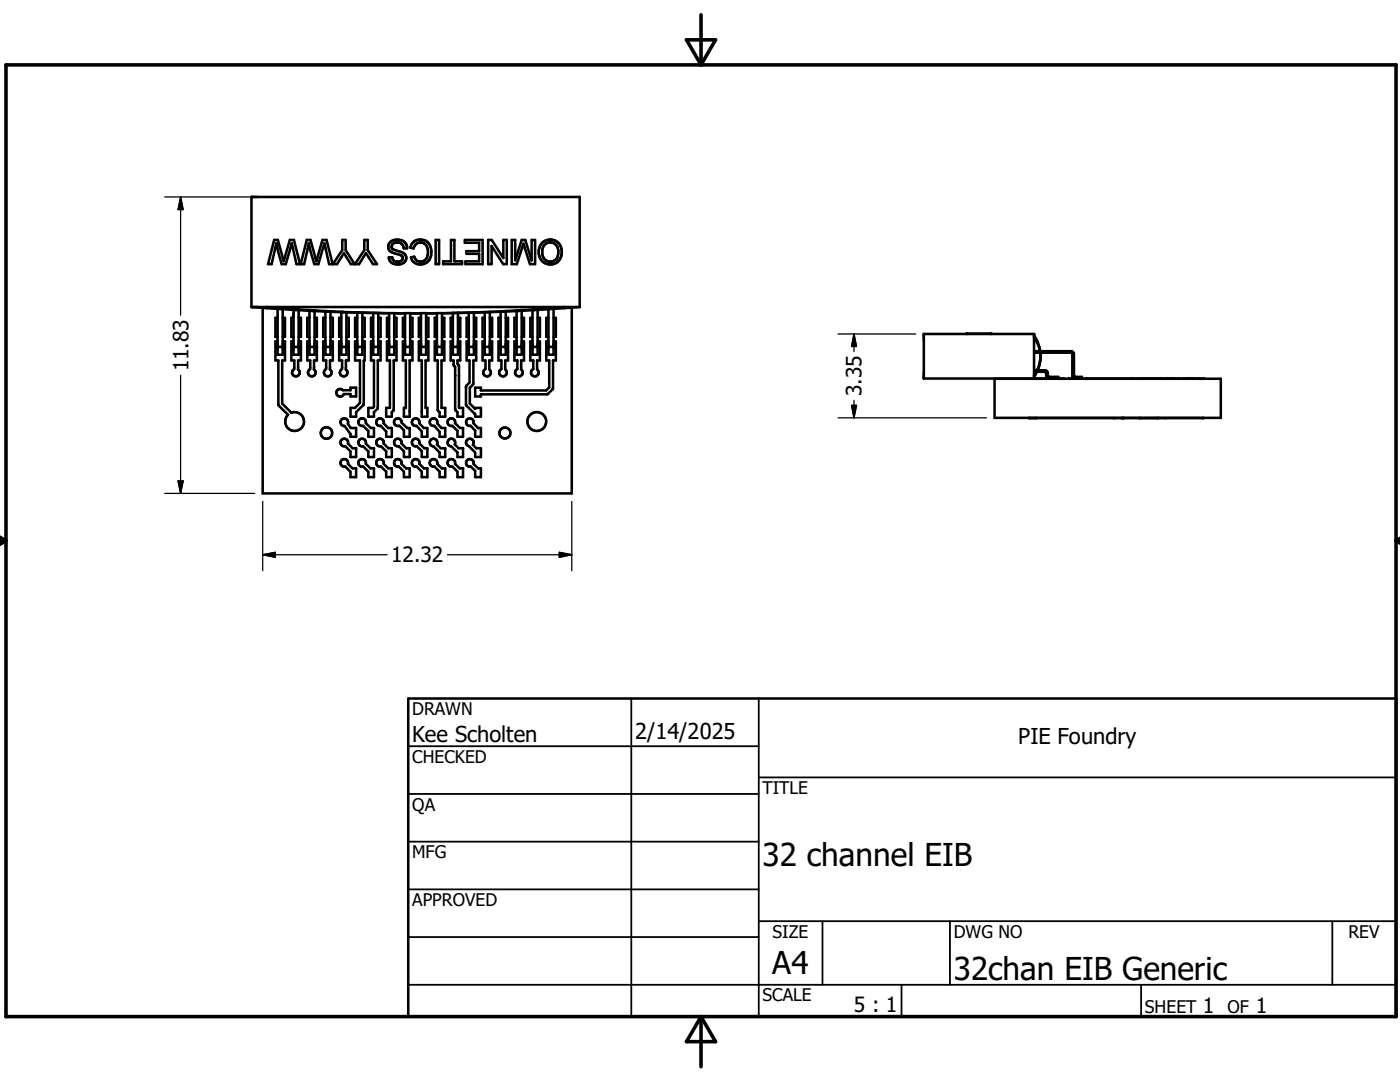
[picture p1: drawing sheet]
<svg xmlns="http://www.w3.org/2000/svg" width="279mm" height="216mm" viewBox="0 0 279 216" stroke-linecap="round" stroke-linejoin="round" font-family="sans-serif">
<g fill="none" stroke="#000" stroke-width=".51">
<path d="M54.7 47.9h.8l1.1 4.2 1.2-4.2h.9l1.2 4.8h-.7l-1-4.2-1.2 4.2h-.8l-1.1-4.2-.9 4.2h-.7zM61.2 47.9h.8l1.1 4.2 1.3-4.2h.8l1.2 4.8h-.7l-1-4.2-1.2 4.2h-.8l-1.1-4.2-.9 4.2h-.7zM68.3 47.9h.7v2l1.8 2.8h-.8l-1.4-2.2-1.3 2.2h-.9l1.9-2.8zM72.7 47.9h.7v2l1.8 2.8h-.8l-1.4-2.2-1.3 2.2h-.9l1.9-2.8zM77.9 48.3a1.98 1.98 0 0 1 2.1-.4 1.98 1.98 0 0 1 1.2 1.7h-.6a1.25 1.25 0 0 0-1.1-1.2 1.25 1.25 0 0 0-1.3 .8l.1 .4 .4 .3a3.6 3.6 0 0 1 2.3 1.1 1.3 1.3 0 0 1-1.3 1.8 1.76 1.76 0 0 1-1.9-.7l-.2-.8h.7a1.1 1.1 0 0 0 1 .9 1.1 1.1 0 0 0 1.1-.7l-.3-.5-.8-.3a1.85 1.85 0 0 1-1.8-1.3v-.5zM82.3 48.5a2.18 2.18 0 0 1 2.6-.5 2.18 2.18 0 0 1 1.2 2.3 2.14 2.14 0 0 1-1.5 2.3 2.14 2.14 0 0 1-2.5-.9l-.1-.3 .7-.2a1.39 1.39 0 0 0 1.6 1 1.39 1.39 0 0 0 1.1-1.5 1.76 1.76 0 0 0-1.3-2.3 1.37 1.37 0 0 0-1.6 1.2l-.6-.2zM86.9 47.9h.7v4.8h-.7zM90 47.9h.7v4.2h1.5v.6h-3.8v-.6h1.6zM92.8 47.9h3.5v4.8h-3.4v-.6h2.7v-1.5h-2.5v-.5h2.5v-1.7h-2.8zM97.4 47.9h.7l2.4 3.6v-3.6h.6v4.8h-.7l-2.3-3.6v3.6h-.7zM102.1 47.9h.7v4.1l1.3-4.1h.7l1.3 4.1v-4.1h.7v4.8h-1l-1.3-4.1-1.4 4.1h-1zM108.3 48.4a2.38 2.38 0 0 1 3-.1 2.38 2.38 0 0 1 .7 2.9 2.33 2.33 0 0 1-3 1.4 2.33 2.33 0 0 1-1.4-3l.3-.7z"/>
<path d="M108.8 48.7a1.67 1.67 0 0 1 2 0 1.67 1.67 0 0 1 .6 1.9 1.62 1.62 0 0 1-1.7 1.6 1.62 1.62 0 0 1-1.5-1.9l.1-.9zM50.2 61.3v-22h65.5v22M50.2 61.3h65.5M50.2 61.3l3 .2a376.7 376.7 0 0 0 21.3 1M53.2 61.3l12.2 .8 12.3 .4h-2.2M55.4 61.6v9.2h1v-9.1M55.4 69.2h1M55.4 68.1h-.4v3.8h.6v8.9l1.9 2a1.88 1.88 0 0 0 .5 3 1.88 1.88 0 0 0 2.7-1.6 1.88 1.88 0 0 0-2.5-1.8l-1.9-1.9v-8.6h.6v-3.8h-.5M55.4 63.4h-.4v3.8h.4M56.4 63.4h.5v3.8h-.5M58.6 61.8v9h1v-8.9M58.6 69.2h1"/>
<path d="M58.6 68.1h-.4v3.8h.5v1.8a.76 .76 0 0 0-.3 1.1 .76 .76 0 0 0 1.2 .1 .76 .76 0 0 0-.1-1.2v-1.8h.6v-3.8h-.5M58.6 62.5l-.1 .9h-.3v3.8h.4M58.9 61.8l.1 .1M59.6 63.4h.5v3.8h-.5M61.8 62v8.8h1v-8.7M61.8 69.2h1M61.8 68.1h-.5v3.8h.6v1.8a.76 .76 0 0 0-.3 1.1 .76 .76 0 0 0 1.2 .1 .76 .76 0 0 0-.1-1.2v-1.8h.5v-3.8h-.4M61.8 63.4h-.5v3.8h.5M62.8 63.4h.4v3.8h-.4M64.9 62.2v8.6h1.1v-8.6M64.9 69.2h1.1M64.9 68.1h-.4v3.8h.6v1.8a.76 .76 0 0 0-.3 1.1 .76 .76 0 0 0 1.2 .1 .76 .76 0 0 0-.2-1.2l.1-1.8h.5v-3.8h-.4"/>
<path d="M64.9 63.4h-.4v3.8h.4M66 63.4h.4v3.8h-.4M67.3 77.8l.6-.2 .6 .3h1.5v-.5h1.1v1.7h-1.1v-.5h-1.4a.77 .77 0 0 1-1.1 .4 .77 .77 0 0 1-.2-1.2zM68.1 62.3v8.5h1v-8.5M68.1 69.2h1M68.1 68.1h-.4v3.8h.6l-.1 1.8a.76 .76 0 0 0-.2 1.1 .76 .76 0 0 0 1.1 .1 .76 .76 0 0 0-.1-1.2v-1.8h.6v-3.8h-.5M68.1 63.4h-.4v3.8h.4M69.1 63.4h.5v3.8h-.5M71.3 62.4v8.4h1v-8.4M71.3 69.2h1M71.3 63.4h-.4v3.8h.4M71.3 68.1h-.4v3.8h.9v8.5l-1 1h-.8v1.7h1.1v-.9l1.5-1.5v-8.8h.2v-3.8h-.5"/>
<path d="M72.3 63.4h.5v3.8h-.5M74.5 62.5v8.3h1v-8.3M74.5 69.2h1M74.5 62.5h1M74.5 63.4h-.5v3.8h.5M74.5 68.1h-.5v3.8h.6v9.3l-.2 .2h-.9v1.7h1.1v-.9l.8-.9v-9.4h.6v-3.8h-.5M75.5 63.4h.5v3.8h-.5M77.7 62.5h1v8.3h-1zM77.7 69.2h1M77.7 68.1h-.5v3.8h.6v9.5h-.7v1.7h1.1v-.9l.4-.5v-9.8h.5v-3.8h-.4M77.7 63.4h-.5v3.8h.5M78.7 62.5h2.1"/>
<path d="M78.7 63.4h.4v3.8h-.4M80.8 62.5h1.1v8.3h-1.1zM80.8 69.2h1.1M80.8 63.4h-.4v3.8h.4M80.8 68.1h-.4v3.8h.6v9.5h-.4v1.7h1.2v-11.2h.5v-3.8h-.4M81.9 62.5h2.1M81.9 63.4h.4v3.8h-.4M84 62.5h1v8.3h-1zM84 69.2h1M84 63.4h-.4v3.8h.4M84 68.1h-.4v3.8h.6v11.2h1.1v-1.7h-.4v-9.5h.6v-3.8h-.5M85 63.4h.5v3.8h-.5"/>
<path d="M87.2 62.5h1v8.3h-1zM87.2 69.2h1M87.2 62.5h-2.2M87.2 63.4h-.4v3.8h.4M87.2 68.1h-.4v3.8h.6v9.9l.3 .4v.9h1.2v-1.7h-.8v-9.5h.6v-3.8h-.5M88.2 63.4h.5v3.8h-.5M90.4 62.5h1v8.3h-1zM90.4 69.2h1M90.4 68.1h-.5v3.8h.6v.9l.3 .4v8.5l.5 .5v.9h1.1v-1.7h-.8v-8.4l-.3-.4v-.7h.6v-3.8h-.5M90.4 63.4h-.5v3.8h.5M91.4 63.4h.5v3.8h-.5M93.6 69.2h1"/>
<path d="M93.6 68.1h-.5v3.8h.6v4.4l-.7 .8v3.7l1.8 1.8v.5h1.2v-1.7h-1.2v.2l-1-1.1v-3.1l.7-.9v-4.6h.5v-3.8h-.4M93.6 63.4h-.5v3.8h.5M94.6 62.4v8.4h-1v-8.4M94.6 63.4h.4v3.8h-.4M96.7 69.2h1.1M96.7 63.4h-.4v3.8h.4M96.7 68.1h-.4v3.8h.6v1.8a.76 .76 0 0 0-.3 1.1 .76 .76 0 0 0 1.1 .1 .76 .76 0 0 0 0-1.2v-1.8h.5v-3.8h-.4M97.8 62.3v8.5h-1.1v-8.5M97.8 63.4h.4v3.8h-.4M99.9 69.2h1M99.9 68.1h-.4v3.8h.6v1.8a.76 .76 0 0 0-.3 1.1 .76 .76 0 0 0 1.1 .1 .76 .76 0 0 0-.1-1.2v-1.8h.6v-3.8h-.5M99.9 63.4h-.4v3.8h.4"/>
<path d="M100.9 62.2v8.6h-1v-8.6M100.9 63.4h.5v3.8h-.5M103.1 69.2h1M103.1 68.1h-.4v3.8h.5v1.8a.76 .76 0 0 0-.3 1.1 .76 .76 0 0 0 1.2 .1 .76 .76 0 0 0-.1-1.2v-1.8h.6v-3.8h-.5M103.1 63.4h-.4v3.8h.4M104.1 62v8.8h-1v-8.7M104.1 63.4h.5v3.8h-.5M106.3 69.2h1M106.3 68.1h-.5v3.8h.6v1.8a.76 .76 0 0 0-.3 1.1 .76 .76 0 0 0 1.2 .1 .76 .76 0 0 0-.1-1.2v-1.8h.6v-3.8h-.5M106.3 63.4h-.5v3.8h.5M107.3 61.8v9h-1v-8.9M107.3 63.4h.5v3.8h-.5"/>
<path d="M109.5 69.2h1M109.5 63.4h-.5v3.8h.5M109.5 68.1h-.5v3.8h.6v5.4l-.6 .6h-13v-.5h-1.2v1.7h1.2v-.4l13.3-.1 1.1-1.2v-5.5h.5v-3.8h-.4M110.5 61.6v9.2h-1v-9.1M110.5 63.4h.4v3.8h-.4M112.7 61.3l-6.1 .4-12.3 .7M114.1 61.4v37.1h-61.7v-37.1M115.7 61.3l-3.1 .2a384.3 384.3 0 0 1-24.4 1h2.2M192.9 66.6h5M193 66.6h.1M197.8 66.6h.1M198.5 75.6h45.1v7.8h-45.1z"/>
<path d="M205.4 75.5v.1M206.4 75.5v-8.9h-22v8.9l27.9 .1M206.4 66.9a7.4 7.4 0 0 1 1.2 3.2 6.3 6.3 0 0 0-1.2-2.7M206.8 75.5v.1M207 74.2l-.6 1M207.5 72.2l-.5 1.7M207.6 70.4v1M207.6 71.4v.4M207.6 71.4l-.1 1.1-.4 1.4M208.5 75.5v.1M209.4 75.5a.84 .84 0 0 1-.6-1.1l-.3-.2h-1.7v-.3l2 .1 .3 .3 .1 .8 2 .1v.3M213.2 75.6h19.1"/>
<path d="M214.6 75.5l-.4-.1-.2-.4v-4.3l-.2-.3h-7v-.3h7.2l.3 .6v4.3l.3 .2h1.3v.3M217.1 75.5v.1M225.8 75.5v.1M227.9 75.5v.1M231.1 75.5v.1M231.8 75.5v.1M232.7 75.6h3.6M234.2 75.5v.1M235.2 75.5v.1M236.8 75.6h3.6M238.3 75.5v.1M239.3 75.5v.1"/>
<path d="M68.2 83.7a.77 .77 0 0 1 1-.1 .77 .77 0 0 1 .2 1l.6 .8h1.1v1.8h-1.1v-.6l-1.2-1.6a.76 .76 0 0 1-.8-.5 .76 .76 0 0 1 .2-.8zM68.2 87.7a.76 .76 0 0 1 .9 0 .76 .76 0 0 1 .3 .8l1 .9h.7v1.8h-1.1v-1.1l-1.1-1.1a.76 .76 0 0 1-.9-.4 .76 .76 0 0 1 .2-.9zM68.2 91.8a.76 .76 0 0 1 .9-.1 .76 .76 0 0 1 .3 .9l1 .9h.7v1.7h-1.1v-1.1l-1.1-1a.76 .76 0 0 1-.9-.4 .76 .76 0 0 1 .2-.9zM71.8 83.6a.76 .76 0 0 1 .9 0 .76 .76 0 0 1 .3 .8l1 1h.6v1.8h-1.1v-1.2l-1-1a.76 .76 0 0 1-.9-.4 .76 .76 0 0 1 .2-1zM71.8 87.7a.76 .76 0 0 1 .9 0 .76 .76 0 0 1 .3 .8l.9 .9h.7v1.8h-1.1v-1.1l-1-1.1a.76 .76 0 0 1-.9-.4 .76 .76 0 0 1 .2-.9zM71.8 91.8a.76 .76 0 0 1 .9-.1 .76 .76 0 0 1 .3 .9l.9 .9h.7v1.7h-1.1v-1.1l-1-1a.76 .76 0 0 1-.9-.4 .76 .76 0 0 1 .2-.9zM75.2 83.8a.77 .77 0 0 1 1-.2 .77 .77 0 0 1 .4 .9l.9 .9h.7v1.8h-1.1v-1.1l-1.1-1.1a.76 .76 0 0 1-.8-.4 .76 .76 0 0 1 0-.8zM75.4 87.7a.76 .76 0 0 1 .9 0 .76 .76 0 0 1 .3 .8l.9 .9h.7v1.8h-1.1v-1.1l-1.1-1.1a.76 .76 0 0 1-.9-.4 .76 .76 0 0 1 .3-.9zM75.4 91.8a.76 .76 0 0 1 .9-.1 .76 .76 0 0 1 .3 .9l.9 .9h.7v1.7h-1.1v-1.1l-1.1-1a.76 .76 0 0 1-.9-.4 .76 .76 0 0 1 .3-.9zM78.9 83.7a.77 .77 0 0 1 .8-.1 .77 .77 0 0 1 .5 .7l1.1 1.1h.5v1.8h-1.2v-1.4l-.9-.9a.76 .76 0 0 1-.9-.2 .76 .76 0 0 1 .1-1zM78.9 87.7a.76 .76 0 0 1 .9 0 .76 .76 0 0 1 .3 .8l1 .9h.7v1.8h-1.2v-1.1l-1-1.1a.76 .76 0 0 1-.9-.4 .76 .76 0 0 1 .2-.9zM78.9 91.8a.76 .76 0 0 1 .9-.1 .76 .76 0 0 1 .3 .9l.9 .9h.8v1.7h-1.2v-1.1l-1-1a.76 .76 0 0 1-.9-.4 .76 .76 0 0 1 .2-.9z"/>
<path d="M82.4 83.8a.77 .77 0 0 1 .9-.2 .77 .77 0 0 1 .4 .9l.9 .9h.7v1.8h-1.1v-1.1l-1.1-1.1a.76 .76 0 0 1-.8-.4 .76 .76 0 0 1 .1-.8zM82.5 87.7a.76 .76 0 0 1 .9 0 .76 .76 0 0 1 .3 .8l1 .9h.6v1.8h-1.1v-1.2l-1-1a.77 .77 0 0 1-.9-.4 .77 .77 0 0 1 .2-.9zM82.5 91.8a.76 .76 0 0 1 .9-.1 .76 .76 0 0 1 .3 .9l.9 .9h.7v1.7h-1.1v-1.1l-1-1a.76 .76 0 0 1-.9-.4 .76 .76 0 0 1 .2-.9zM86.1 87.7a.77 .77 0 0 1 .9 0 .77 .77 0 0 1 .2 1l.8 .7h.9v1.8h-1.2v-.9l-1.2-1.2a.76 .76 0 0 1-.7-.6 .76 .76 0 0 1 .3-.8zM86.1 91.8a.76 .76 0 0 1 .8-.1 .76 .76 0 0 1 .3 .9l1 .9h.7v1.7h-1.2v-1.1l-1-1a.76 .76 0 0 1-.9-.4 .76 .76 0 0 1 .3-.9zM86.1 83.6a.76 .76 0 0 1 .9 0 .76 .76 0 0 1 .2 .9l.9 .9h.8v1.8h-1.2v-1l-1-1.2a.76 .76 0 0 1-.9-.5 .76 .76 0 0 1 .3-.9zM89.5 83.8a.76 .76 0 0 1 .9-.3 .76 .76 0 0 1 .4 .9l1 1h.6v1.8h-1.1v-1.2l-1-1a.77 .77 0 0 1-.9-.3 .77 .77 0 0 1 .1-.9zM89.5 91.9a.76 .76 0 0 1 .9-.2 .76 .76 0 0 1 .4 .9l.9 .9h.7v1.7h-1.1v-1.1l-1-1a.77 .77 0 0 1-.8-.3 .77 .77 0 0 1 0-.9zM89.6 87.7a.77 .77 0 0 1 1 0 .77 .77 0 0 1 .2 1l.7 .7h.9v1.8h-1.1v-.9l-1.3-1.2a.76 .76 0 0 1-.7-.6 .76 .76 0 0 1 .3-.8zM93.1 91.9a.76 .76 0 0 1 1-.2 .76 .76 0 0 1 .4 .9l.9 .9h.6v1.7h-1.2v-1.2l-.8-.9a.77 .77 0 0 1-.9-.3 .77 .77 0 0 1 0-.9zM93.2 83.8a.77 .77 0 0 1 .9-.2 .77 .77 0 0 1 .4 .9l.9 .9h.6v1.8h-1.2v-1.3l-.9-.9a.76 .76 0 0 1-.8-.4 .76 .76 0 0 1 .1-.8zM93.3 87.7a.76 .76 0 0 1 1 0 .76 .76 0 0 1 .1 1.1l.7 .6h.9v1.8h-1.2v-.9l-1.2-1.3a.75 .75 0 0 1-.6-.5 .75 .75 0 0 1 .3-.8z"/>
<path d="M205.4 83.4h34.8M206.8 83.4h.1M223.9 83.4h.1M224.3 83.4h.1M227.4 83.4h.1M231.1 83.4h.1M81.5 139.4h197.1v63.5h-197.1z"/>
<circle cx="65.1" cy="86.4" r="1.14"/>
<circle cx="100.8" cy="86.4" r="1.1"/>
<circle cx="107.1" cy="84.1" r="1.88"/>
</g>
<g fill="#000">
<circle cx="55.3" cy="61.4" r=".25"/>
<circle cx="55.5" cy="61.6" r=".25"/>
<circle cx="56.4" cy="61.5" r=".25"/>
<circle cx="58.6" cy="61.8" r=".25"/>
<circle cx="58.6" cy="61.7" r=".25"/>
<circle cx="59.4" cy="61.7" r=".25"/>
<circle cx="59.6" cy="61.9" r=".25"/>
<circle cx="61.8" cy="62" r=".25"/>
<circle cx="61.8" cy="61.9" r=".25"/>
<circle cx="62.6" cy="61.9" r=".25"/>
<circle cx="62.8" cy="62.1" r=".25"/>
<circle cx="64.9" cy="62.2" r=".25"/>
<circle cx="64.9" cy="62.1" r=".25"/>
<circle cx="66" cy="62.1" r=".25"/>
<circle cx="66" cy="62.2" r=".25"/>
<circle cx="68.1" cy="62.2" r=".25"/>
<circle cx="68.1" cy="62.3" r=".25"/>
<circle cx="69.1" cy="62.3" r=".25"/>
<circle cx="71.3" cy="62.4" r=".25"/>
<circle cx="72.3" cy="62.4" r=".25"/>
<circle cx="90.4" cy="62.5" r=".25"/>
<circle cx="91.4" cy="62.4" r=".25"/>
<circle cx="93.6" cy="62.4" r=".25"/>
<circle cx="94.6" cy="62.4" r=".25"/>
<circle cx="96.7" cy="62.3" r=".25"/>
<circle cx="97.8" cy="62.2" r=".25"/>
<circle cx="99.9" cy="62.1" r=".25"/>
<circle cx="100.9" cy="62.1" r=".25"/>
<circle cx="103.2" cy="61.9" r=".25"/>
<circle cx="103.9" cy="61.9" r=".25"/>
<circle cx="106.4" cy="61.7" r=".25"/>
<circle cx="107.2" cy="61.7" r=".25"/>
<circle cx="109.4" cy="61.5" r=".25"/>
<circle cx="110.5" cy="61.4" r=".25"/>
</g>
<path d="M1.2 12.9h277.4v190h-277.4zM137 7.9h5.8l-2.9 5zM139.9 2.9v10M-.1 107.9h1.3M-.1 107.2l1.3 .7M1.2 107.9l-1.2 .7M278.6 107.9h.8M278.6 107.9l.8 .5M279.4 107.4l-.8 .5M139.9 202.9v10M139.9 202.9l2.9 5h-5.8z" fill="none" stroke="#000" stroke-width=".71"/>
<g fill="none" stroke="#000" stroke-width=".36">
<path d="M126 139.4v63.5M151.4 139.4v63.5M81.5 148.9h69.9M81.5 158.4h69.9M151.4 155.1h127.2M81.5 167.9h69.9M81.5 177.5h69.9M81.5 187h69.9M81.5 196.5h197.1M151.4 183.8h127.2M164.1 183.8v12.7M179.9 196.5v6.4"/>
<path d="M189.6 183.8v12.7M227.7 196.5v6.4M265.9 183.8v12.7"/>
</g>
<g fill="none" stroke="#000" stroke-width=".25">
<path d="M32.9 39.3h17M36 39.3v23.6M36 39.3l.6 2.5h-1.1zM36 74.9v23.6M167.2 66.6h15.6M170.4 66.6v3.5M170.4 79.9v3.5M170.4 66.6l.5 2.5h-1zM32.9 98.5h17.9M35.5 96h1.1l-.6 2.5zM167.2 83.4h29.7M169.9 80.9h1l-.5 2.5z"/>
<path d="M52.4 110.7h24.9M52.4 110.7l2.5-.5v1zM52.4 100.1v13.8M89.3 110.7h24.8M111.6 110.2l2.5 .5-2.5 .5zM114.1 100.1v13.8"/>
</g>
<path d="M36 39.3l.6 2.5h-1.1zM170.4 66.6l.5 2.5h-1zM35.5 96h1.1l-.6 2.5zM169.9 80.9h1l-.5 2.5zM52.4 110.7l2.5-.5v1zM111.6 110.2l2.5 .5-2.5 .5z" fill="#000" stroke="#000" stroke-width=".25"/>
<g font-size="6.3">
<text x="152.1" y="172.9">32 channel EIB</text>
<text x="154.1" y="194.4">A4</text>
<text x="190.3" y="195.6">32chan EIB Generic</text>
</g>
<g font-size="4.4">
<text x="82.3" y="148.1">Kee Scholten</text>
<text x="126.7" y="147.4">2/14/2025</text>
<text x="203.2" y="148.5">PIE Foundry</text>
</g>
<g font-size="4.2">
<text x="37.6" y="74.1" transform="rotate(-90 37.6 74.1)">11.83</text>
<text x="172" y="79.1" transform="rotate(-90 172 79.1)">3.35</text>
<text x="78.1" y="112.2">12.32</text>
<text x="170.4" y="202">5 : 1</text>
<text x="240.1" y="202.1">1</text>
<text x="250.6" y="202.1">1</text>
</g>
<g font-size="3.5">
<text x="82.3" y="142.7">DRAWN</text>
<text x="82.3" y="152.2">CHECKED</text>
<text x="82.3" y="161.8">QA</text>
<text x="152.1" y="158.4">TITLE</text>
<text x="82.3" y="171.3">MFG</text>
<text x="82.3" y="180.8">APPROVED</text>
<text x="154.2" y="187.2">SIZE</text>
<text x="190.3" y="187.2">DWG NO</text>
<text x="269.1" y="187.1">REV</text>
<text x="152.1" y="199.8">SCALE</text>
<text x="228.5" y="202.1">SHEET</text>
<text x="245" y="202.1">OF</text>
</g>
</svg>
